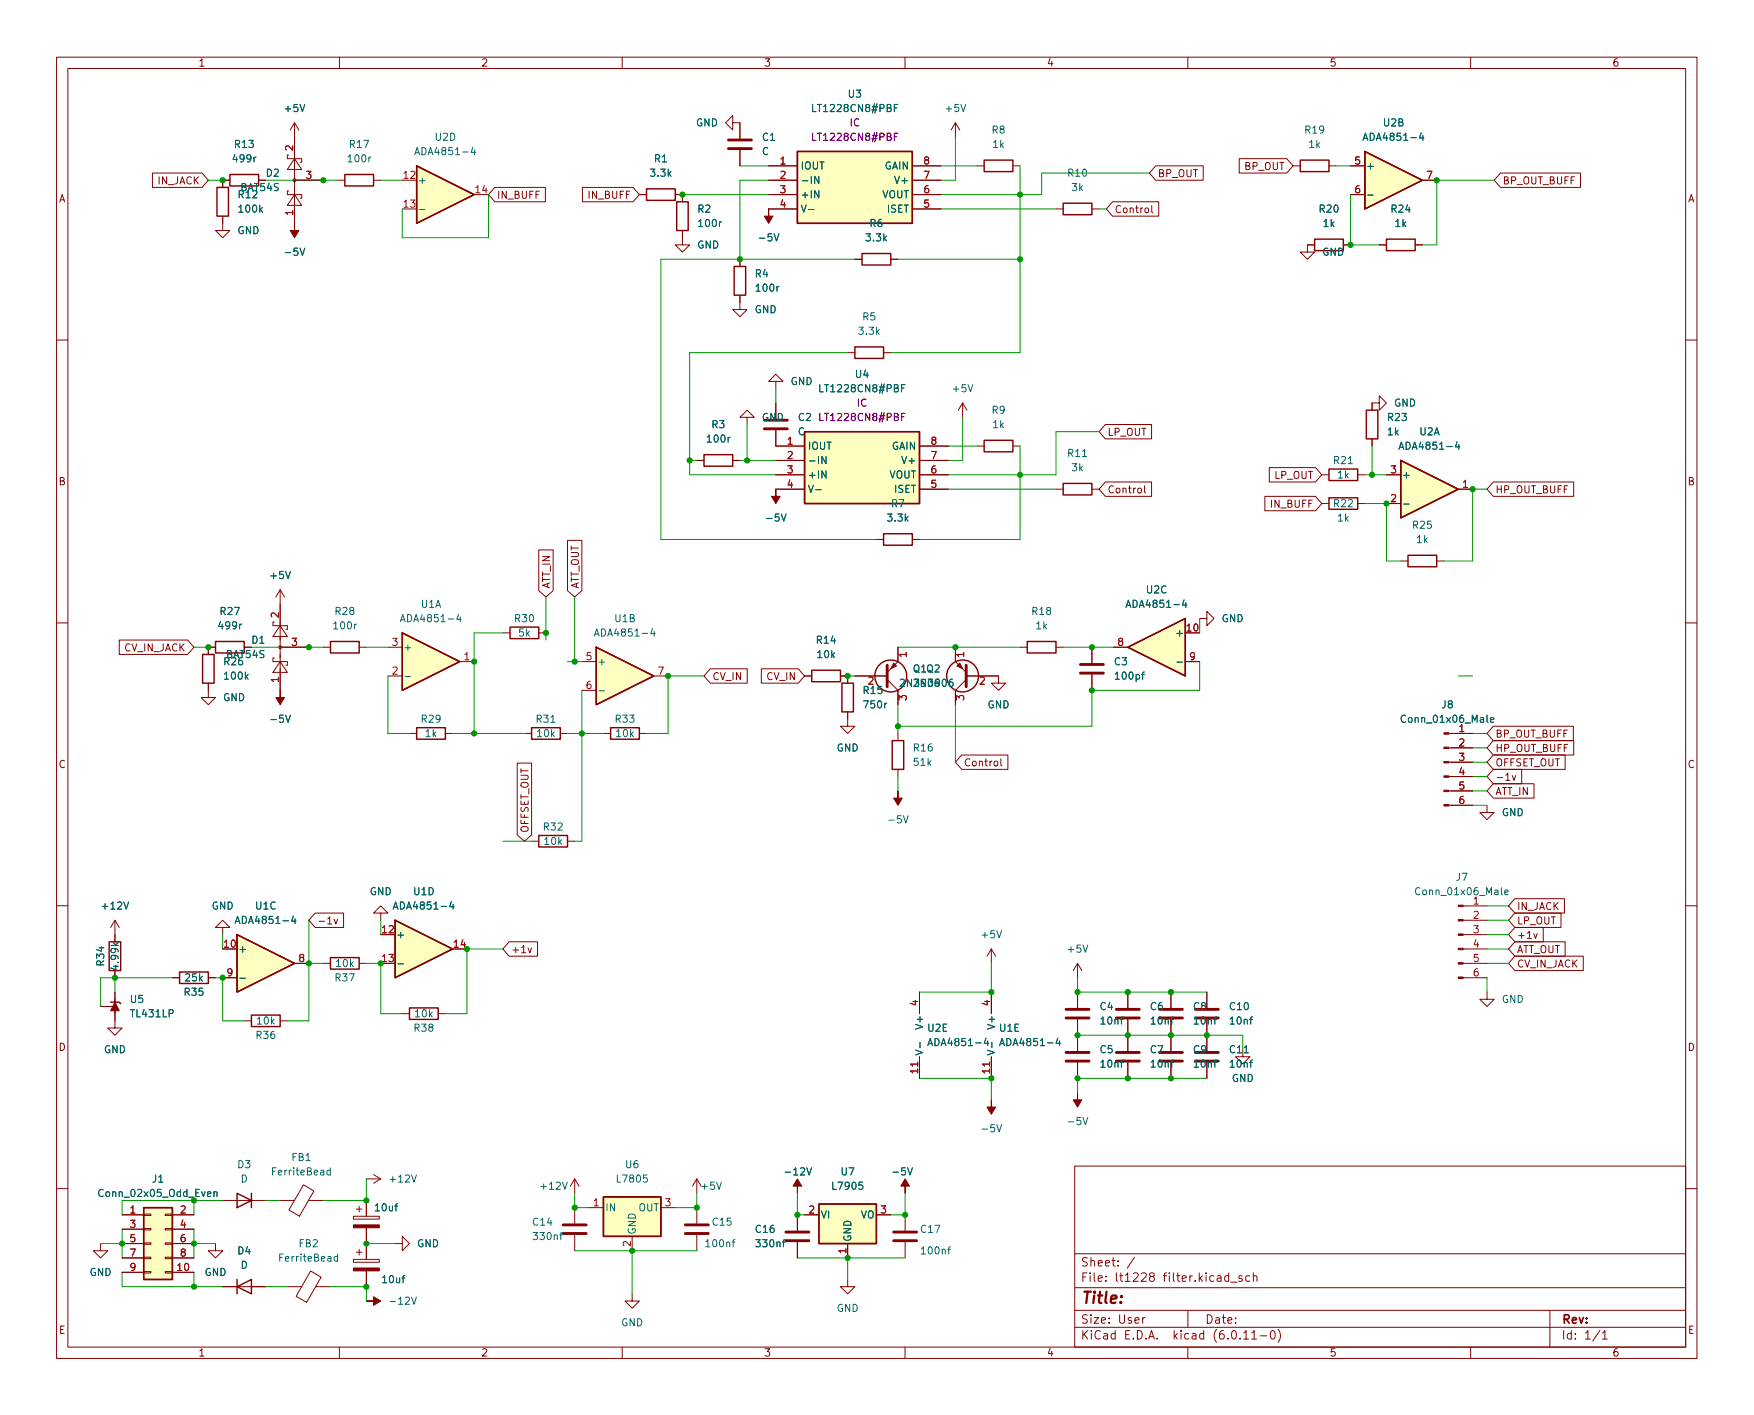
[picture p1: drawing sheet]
<svg xmlns="http://www.w3.org/2000/svg" width="310mm" height="250mm" viewBox="0 0 310 250" stroke-linecap="round" stroke-linejoin="round" font-family="sans-serif">
<g fill="none" stroke="#840000" stroke-width=".18">
<path d="M10 10.1h290v230h-290zM12 12.1h286v226h-286zM60 10.1v2M110 10.1v2M160 10.1v2M210 10.1v2M260 10.1v2M26.9 30.6h8.8l1.1 1.3-1.1 1.2h-8.8zM39.4 38.2v2.5h1.2l-1.2 1.3-1.3-1.3h1.3M40.6 31.9h-1.2v1.2M45.7 31.9h1.3M51.1 33.8h-.3v.6h2.5v.6h-.2"/>
<path d="M51.1 27.4h-.3v.6h2.5v.7h-.2M52.1 34.4l1.2 1.9h-2.5zM52.1 28l1.2 2h-2.5zM52.1 31.9h5M52.1 21.7l-.8 1.3M52.1 21.7v17.8M52.1 21.7l.7 1.3M59.7 31.9h1.3M66 31.9h1.3M71.1 31.9h2.6M71.1 36.9h2.6M83.8 34.4h2.6"/>
<path d="M87.5 33.1h8.9v2.6h-8.9l-1.1-1.3zM103 33.1h8.9l1.1 1.3-1.1 1.3h-8.9zM113 34.4h1.3M119.4 34.4h1.2v1.3M129.5 21.7v-1.3l-1.2 1.3 1.2 1.3v-1.3h1.3v2.8M130.8 26.5v2.8M135.9 34.4h5.1M135.9 29.3h5.1M135.9 31.9h5.1M135.9 36.9h5.1M161.3 34.4h5.1M161.3 29.3h5.1"/>
<path d="M161.3 31.9h5.1M161.3 36.9h5.1M168.9 21.7v2.5M168.9 21.7l-.8 1.3M168.9 21.7l.8 1.3M172.7 29.3h1.3M179.1 29.3h1.2M186.7 36.9h1.3M193 36.9h1.3M196.7 35.7h8.2v2.5h-8.2l-1.1-1.3zM203.6 36.3v1.1l.2 .2M204.3 29.3h8.4v2.6h-8.4l-1.1-1.3z"/>
<path d="M219.1 28h8.4l1.1 1.3-1.1 1.3h-8.4zM228.6 29.3h1.3M234.9 29.3h1.3M238.8 34.4h2.5M238.8 29.3h2.5M251.5 31.9h2.5M265.3 30.6h14.1v2.5h-14.1l-1.1-1.2zM120.6 40.7v2.6h1.3l-1.3 1.3-1.2-1.3h1.2M130.8 52.2v2.5h1.3l-1.3 1.3-1.3-1.3h1.3M130.8 45.8v1.3M151.1 45.8h1.3M157.5 45.8h1.2"/>
<path d="M232.4 43.3h-1.3v1.3h1.3l-1.3 1.2-1.2-1.2h1.2M237.5 43.3h1.3M243.8 43.3h1.3M250.2 43.3h1.3M10 60.1h2M132.1 73.8h1.2l-1.2-1.3-1.3 1.3h1.3v1.2M137.2 67.4h1.2l-1.2-1.3-1.3 1.3h1.3v1.3M137.2 76.1v2.7h5M137.2 71.2v2.8M149.9 62.3h1.2M156.2 62.3h1.3M162.6 78.8h5"/>
<path d="M170.2 71.2l-.8 1.3M170.2 71.2v2.6M170.2 71.2l.7 1.3M172.7 78.8h1.3M179.1 78.8h1.2M195.4 75h8.2v2.6h-8.2l-1.1-1.3zM242.6 77.6v1.2M243.8 71.2v1.3l1.3-1.3-1.3-1.2v1.2h-1.2v1.3M298 60.1h2M95.2 97.2h2.6v7.2l-1.3 1.1-1.3-1.1zM100.3 95.5h2.6v8.9l-1.3 1.1-1.3-1.1zM123.2 81.4h1.3"/>
<path d="M129.5 81.4h1.3M137.2 81.4h5M137.2 86.5h5M137.2 83.9h5M154.9 95.4h1.3M161.3 95.4h1.3M162.6 81.4h5M162.6 86.5h5M162.6 83.9h5M186.7 86.5h1.3M193 86.5h1.3M195.4 85.2h8.2v2.5h-8.2l-1.1-1.2z"/>
<path d="M202.3 85.9v1.1l.2 .1M223.6 87.7h9l1.1 1.3-1.1 1.3h-9zM224.4 82.7h8.2l1.1 1.2-1.1 1.3h-8.2zM233.7 89h1.2M233.7 83.9h1.2M240 89h1.3M240 83.9h1.3M245.1 89h2.5M245.1 83.9h2.5M247.6 99.2h1.3M254 99.2h1.3M257.8 86.5h2.5"/>
<path d="M264 85.2h14.2v2.5h-14.2l-1.1-1.2zM10 110.1h2M21.1 113.1h12.1l1.1 1.3-1.1 1.3h-12.1zM38.1 114.4h-1.3v1.3M43.2 114.4h1.2M48.5 116.3h-.2v.6h2.5v.7h-.3M48.5 110h-.2v.6h2.5v.6h-.3M49.5 116.9l1.3 2h-2.5zM49.5 110.6l1.3 1.9h-2.5zM49.5 114.4h5.1M49.5 104.2l-.7 1.3M49.5 104.2v17.8"/>
<path d="M49.5 104.2l.8 1.3M57.1 114.4h1.3M63.5 114.4h1.3M68.6 119.5h2.5M68.6 114.4h2.5M81.3 116.9h2.5M88.9 111.9h1.3M95.2 111.9h1.3M102.9 116.9h2.5M115.6 119.5h2.5M125.6 118.2h6.5v2.6h-6.5l-1.1-1.3zM134.6 118.2h6.5l1.1 1.3-1.1 1.3h-6.5z"/>
<path d="M142.2 119.5h1.3M148.6 119.5h1.3v1.3M151.1 119.5h5.7M158.7 114.4v2.5l-1.9 2M168.9 114.4v2.5l1.9 2M170.8 119.5h5.7v1.3h1.3l-1.3 1.2-1.2-1.2h1.2M180.3 114.4h1.3M186.7 114.4h1.3M193 114.4v2.8M193 119.2v2.8M196.8 114.4h2.6M209.5 116.9h2.6"/>
<path d="M209.5 111.9h2.6M212.1 109.3h1.3v-1.2l1.2 1.2-1.2 1.3v-1.3M298 110.1h2M36.8 120.8v2.5h1.3l-1.3 1.3-1.2-1.3h1.2M72.4 129.6h1.3M78.7 129.6h1.3M91.4 134.9h2.6v12.7l-1.3 1.1-1.3-1.1zM92.7 129.6h1.3M99.1 129.6h1.2M102.9 122h2.5M106.7 129.6h1.2M113 129.6h1.3"/>
<path d="M149.9 125.8v2.6h1.2l-1.2 1.2-1.3-1.2h1.3M156.8 120.1l1.9 1.9v2.6M158.7 129.6v1.3M158.7 136v1.3M170 133.5h8.2v2.5h-8.2l-1.1-1.3zM170.8 120.1l-1.9 1.9v2.6M176.9 134.1v1.1l.2 .2M256.1 129.6h4.2M256.1 139.8h4.2M256.1 137.3h4.2M256.1 134.7h4.2M256.1 132.2h4.2"/>
<path d="M264 133.5h12.7v2.5h-12.7l-1.1-1.3zM264 128.4h14.2v2.5h-14.2l-1.1-1.3zM264 130.9h14.2v2.6h-14.2l-1.1-1.3zM264 138.5h7.2v2.6h-7.2l-1.1-1.3zM264 136h5v2.5h-5l-1.1-1.2zM267.4 137.1l.3 .8 .3-.8M94 148.7h1.2M100.3 148.7h1.3M256.1 142.3h4.2M262.9 142.3v1.3h1.3l-1.3 1.3-1.3-1.3h1.3M267.8 158.9h8.8v2.5h-8.8l-1.1-1.3zM10 160.1h2"/>
<path d="M17.8 177.9h2.5M20.3 175.4v6.3h-1.3l1.3 1.3 1.3-1.3h-1.3M20.3 176.6v2.6M20.3 162.7l-.7 1.2M20.3 162.7v3.8M20.3 171.6v1.2M20.3 162.7l.8 1.2M30.5 172.8h1.2M36.8 172.8h1.3M39.4 163.9h1.2l-1.2-1.2-1.3 1.2h1.3v1.3M39.4 167.7h2.5M39.4 172.8h2.5"/>
<path d="M52.1 170.3h2.5M55.7 161.4h5v2.5h-5l-1.1-1.2zM57.1 170.3h1.3M59.1 162.5l.3 .8 .3-.8M63.5 170.3h1.3M67.3 161.4h1.3l-1.3-1.3-1.3 1.3h1.3v1.3M67.3 165.2h2.5M67.3 170.3h2.5M71.1 179.2h1.3M77.5 179.2h1.2M80 167.7h2.5M90 166.5h5v2.5h-5l-1.1-1.3z"/>
<path d="M93.4 167.6l.3 .8 .3-.8M162.6 175.4v3.8M175.3 167.7l-.8 1.3M175.3 167.7v2.6M175.3 175.4v3.8M175.3 167.7l.7 1.3M190.5 170.3l-.8 1.3M190.5 170.3v2.5M190.5 175.4v2.8M190.5 170.3l.8 1.3M199.4 175.4v2.8M207 175.4v2.8"/>
<path d="M213.4 175.4v2.8M258.7 160.1h4.2M258.7 165.2h4.2M258.7 170.3h4.2M258.7 167.7h4.2M258.7 172.8h4.2M258.7 162.7h4.2M262.9 175.4v1.2h1.3l-1.3 1.3-1.3-1.3h1.3M267.8 161.4h8.2v2.5h-8.2l-1.1-1.2zM267.8 163.9h5v2.6h-5l-1.1-1.3zM267.8 166.5h8.9v2.5h-8.9l-1.1-1.3zM267.8 169h12.1v2.6h-12.1l-1.1-1.3z"/>
<path d="M271.2 165l.3 .9 .3-.9M298 160.1h2M43.2 180.4h1.2M49.5 180.4h1.3M162.6 186.8v3.8M175.3 186.8v3.8M190.5 180.2v5.6M190.5 187.8v2.8M199.4 180.2v5.6M199.4 187.8v2.8M207 180.2v5.6M207 187.8v2.8"/>
<path d="M213.4 180.2v5.6M213.4 187.8v2.8M219.7 185.5v1.3h1.3l-1.3 1.3-1.3-1.3h1.3M10 210.1h2M17.8 219.8v1.3h1.2l-1.2 1.3-1.3-1.3h1.3M21.6 214.7h3.8M21.6 217.3h3.8M21.6 219.8h3.8M25.4 219.7h1.3v.2h-1.3zM25.4 217.2h1.3v.2h-1.3zM25.4 214.6h1.3v.3h-1.3zM29.2 219.7h1.3v.2h-1.3z"/>
<path d="M29.2 217.2h1.3v.2h-1.3zM29.2 214.6h1.3v.3h-1.3zM30.5 214.7h3.8M30.5 217.3h3.8M30.5 219.8h3.8M38.1 219.8v1.3h1.3l-1.3 1.3-1.3-1.3h1.3M39.4 212.2h7.6M49.5 212.2h2.6M53.6 209.4l1.9 1.1-2.6 4.5-1.8-1.1zM54.6 212.2h2.5M62.5 215h4.6v.5h-4.6zM63 213.7h1"/>
<path d="M63.5 213.2v1M64.8 212.2v2.8M64.8 217v5.6M64.8 208.4h2.5M66 207.6l1.3 .8M67.3 208.4l-1.3 .7M69.8 219.8h1.3v-1.3l1.3 1.3-1.3 1.3v-1.3M101.6 208.4v2.5M101.6 213.5v2.8M101.6 218.3v2.8M101.6 208.4l-.8 1.3M101.6 208.4l.8 1.3"/>
<path d="M104.1 213.5h2.6M111.8 218.5v2.6M116.8 213.5h2.6M123.2 208.4l-.8 1.3M123.2 208.4v2.5M123.2 213.5v2.8M123.2 218.3v2.8M123.2 208.4l.8 1.3M141 214.7v2.8M141 219.6v2.8M142.2 214.7h2.6M149.9 219.8v2.6"/>
<path d="M154.9 214.7h2.6M160 214.7v2.8M160 219.6v2.8M190 206.1h108v32h-108zM298 210.1h2M21.6 224.9h3.8M21.6 222.4h3.8M25.4 224.8h1.3v.2h-1.3zM25.4 222.2h1.3v.3h-1.3zM29.2 224.8h1.3v.2h-1.3zM29.2 222.2h1.3v.3h-1.3zM30.5 224.9h3.8"/>
<path d="M30.5 222.4h3.8M39.4 227.4h7.6M50.8 227.4h2.5M54.9 224.7l1.9 1.1-2.6 4.4-1.9-1.1zM55.8 227.4h2.6M60 238.1v2M62.5 222.6h4.6v.5h-4.6zM63 221.3h1M63.5 220.8v1M64.8 224.6v2.8M110 238.1v2M111.8 228.7v1.3h-1.3l1.3 1.2 1.2-1.2h-1.2"/>
<path d="M149.9 226.2v1.2h-1.3l1.3 1.3 1.2-1.3h-1.2M160 238.1v2M190 234.6h108M190 231.6h108M190 227.6h108M190 221.6h108M195.5 226.4v.1M195.5 225.6v.1M197.7 223.7v.1M197.7 222.9v.1M200.6 222.2l-1.3 2M203.5 225.6l-.3-.2 .1-.3 .2-.1 .4 .1 .2 .2-.1 .2-.6 .2-.2 .2 .1 .5 .2 .1 .4-.1 .2-.2-.1-.4-.2-.2"/>
<path d="M210 238.1v2M210 231.6v3M220.9 225.6l-.4-.1-.3 .3v.4l.2 .2h.5M221.6 225.6l.2-.1 .4 .1v.9M221.6 225v1.5M224.8 235.3l.1-.1a.81 .81 0 0 1 .6 .6 .81 .81 0 0 1-.3 .8l-.1 .1a.81 .81 0 0 1-.6-.6 .81 .81 0 0 1 .3-.8zM225.9 235a1.72 1.72 0 0 1 0 2.3M260 238.1v2M274 231.6v6.5M283.3 235.6l.4-.4v1.5M283.3 236.7h.9"/>
</g>
<g fill="none" stroke="#840000" stroke-width=".25">
<path d="M38.4 33.1h2v5.1h-2zM40.6 30.8h5.1v2.1h-5.1zM61 30.8h5v2.1h-5zM73.7 29.3l10.1 5.1-10.1 5.1zM114.3 33.4h5.1v2h-5.1zM119.6 35.7h2.1v5h-2.1zM141 26.8h20.3v12.7h-20.3zM174 28.3h5.1v2h-5.1zM188 35.9h5v2.1h-5zM229.9 28.3h5v2h-5zM241.3 26.8l10.2 5.1-10.2 5zM129.8 47.1h2v5.1h-2z"/>
<path d="M152.4 44.8h5.1v2h-5.1zM232.4 42.3h5.1v2h-5.1zM245.1 42.3h5.1v2h-5.1zM142.2 76.3h20.4v12.7h-20.4zM151.1 61.3h5.1v2.1h-5.1zM174 77.8h5.1v2.1h-5.1zM241.6 72.5h2v5.1h-2zM124.5 80.4h5v2h-5zM156.2 94.3h5.1v2.1h-5.1zM188 85.5h5v2h-5zM234.9 82.9h5.1v2h-5.1zM234.9 88h5.1v2h-5.1z"/>
<path d="M247.6 81.4l10.2 5.1-10.2 5zM248.9 98.2h5.1v2h-5.1zM35.8 115.7h2v5.1h-2zM38.1 113.4h5.1v2h-5.1zM58.4 113.4h5.1v2h-5.1zM71.1 111.9l10.2 5-10.2 5.1zM90.2 110.9h5v2h-5zM105.4 114.4l10.2 5.1-10.2 5.1zM143.5 118.5h5.1v2h-5.1zM181.6 113.4h5.1v2h-5.1zM199.4 114.4l10.1-5.1v10.2zM73.7 128.6h5v2.1h-5z"/>
<path d="M94 128.6h5.1v2.1h-5.1zM107.9 128.6h5.1v2.1h-5.1zM148.8 120.8h2.1v5h-2.1zM157.7 130.9h2.1v5.1h-2.1zM95.2 147.7h5.1v2h-5.1zM19.3 166.5h2v5.1h-2zM19.6 177.1h1.5l.2 .3M31.7 171.8h5.1v2h-5.1zM41.9 165.2l10.2 5.1-10.2 5.1zM44.4 179.4h5.1v2.1h-5.1zM58.4 169.3h5.1v2h-5.1zM69.8 162.7l10.2 5-10.2 5.1z"/>
<path d="M72.4 178.2h5.1v2h-5.1zM25.4 213.5h5.1v12.7h-5.1zM41.9 210.9l2.5 1.3-2.5 1.3zM44.4 210.9v2.6M106.7 211.6h10.1v6.9h-10.1zM144.8 212.8h10.1v7h-10.1zM41.9 227.4l2.5-1.2v2.5zM41.9 226.2v2.5"/>
<circle cx="157.5" cy="119.5" r="2.82"/>
<circle cx="170.2" cy="119.5" r="2.82"/>
</g>
<g fill="#ffffc2" stroke="#ffffc2" stroke-width=".18">
<path d="M105.4 114.4l10.2 5.1-10.2 5.1z"/>
<path d="M141 26.8h20.3v12.7h-20.3z"/>
<path d="M144.8 212.8h10.1v7h-10.1z"/>
<path d="M199.4 114.4l10.1-5.1v10.2z"/>
<path d="M106.7 211.6h10.1v6.9h-10.1z"/>
<path d="M69.8 162.7l10.2 5-10.2 5.1z"/>
<path d="M25.4 213.5h5.1v12.7h-5.1z"/>
<path d="M247.6 81.4l10.2 5.1-10.2 5z"/>
<path d="M73.7 29.3l10.1 5.1-10.1 5.1z"/>
<path d="M142.2 76.3h20.4v12.7h-20.4z"/>
<path d="M71.1 111.9l10.2 5-10.2 5.1z"/>
<path d="M241.3 26.8l10.2 5.1-10.2 5z"/>
<path d="M41.9 165.2l10.2 5.1-10.2 5.1z"/>
</g>
<g fill="none" stroke="#006464" stroke-width=".18">
<path d="M53 18.5l.5 1.2 .4-1.2M158.1 19.1h.4M158.7 18.5h-.6v1.2M169.9 18.5l.4 1.2 .4-1.2M45.3 27.8l-.4 .2M46 37l.4 .5M46.4 36.7l-.5 .4M65.6 27.8l-.4 .2M74.2 37h.9M83.6 26l-.3 .9h.8M83.9 26.5v.9M127.6 39.2l-.4 .2"/>
<path d="M142.9 37h1M144.8 31.2v1.2l-.8-1.2v1.2M241.8 34.5h1M251.2 23.5l-.3 .9h.8M251.6 24v.8M53 43.9l.5 1.2 .4-1.2M136.9 41.3l.4 1.3 .4-1.3M137.7 50.6l-.3 .3M129.1 77.3l-.4 .2M159.4 68.6h.4M160 68h-.6v1.3M171.1 68l.5 1.3 .4-1.3"/>
<path d="M257.6 78.1l-.3 .9h.8M257.9 78.6v.8M138.1 90.9l.5 1.2 .4-1.2M144.2 86.6h1M146 80.7v1.3l-.7-1.3v1.3M191.4 80.7h.7M238.4 82h.7M248.2 89.1h.9M42.7 110.3l-.3 .3M43.5 119.6l.4 .5M43.9 119.2l-.5 .5M50.5 101l.4 1.3 .4-1.3"/>
<path d="M63 110.3l-.3 .3M71.6 119.6h1M81.1 108.6l-.3 .9h.8M81.4 109.1v.8M115.4 111.1l-.3 .9h.7M115.7 111.6v.8M201.8 119.2h.5M202.3 118.8l-.3 .2v1.1M208.1 117h.9M209.3 106l-.3 .9h.8M209.6 106.5v.9M50.5 126.4l.4 1.3 .4-1.3"/>
<path d="M97.4 127.7h.7M105.9 122.1h1M156.8 124.3l-.4 .2M168.4 120.1h-.4a.85 .85 0 0 0 0 1.2l.4-.1 .1-.4-.2-.3-.4 .1-.1 .2M262.9 126.4v1.1l.2 .2M263.5 127.3l.6-.2-.1-.2-.3-.1-.2 .2 .1 .6h.4M21.9 159.4l.4 1.3 .4-1.3M79.8 159.4l-.3 .9h.8M80.1 159.9v.8M159.7 144.2l.4 1.3 .5-1.3M265.4 156.9v1.1l.2 .2M266 157.7l.6-.1v-.2l-.4-.1-.2 .2 .1 .6h.5"/>
<path d="M20 166.6l.5 .5M20.9 166.6l-.5 .4M29.9 179.1h.6l.1-.2v-.3l-.7-.1v1.3M42.4 172.9h1M51.9 161.9l-.3 .9h.7M52.2 162.4v.8M70.4 170.4h.9M176.2 164.5l.5 1.3 .4-1.3M191.5 167.1l.4 1.2 .4-1.2M198.6 179.8l-.3 .1v1.1M207.5 179.8l-.4 .1v1.1M215.1 179.8l-.3 .1v1.1"/>
<path d="M221.4 179.8l-.3 .1v1.1M162.7 184.2v1M174.3 183.5l-.3 .9h.8M174.6 184v.8M175.4 184.2v1M176.2 198.8l.5 1.3 .4-1.3M187 183.5l-.3 .9h.8M187.3 184v.8M191.5 197.5l.4 1.3 .4-1.3M198.1 187.8h.5M198.1 180.2h.5M198.6 187.4l-.3 .2v1"/>
<path d="M207 187.8h.5M207 180.2h.5M207.5 187.4l-.4 .2v1M214.6 187.8h.5M214.6 180.2h.5M215.1 187.4l-.3 .2v1M220 186.1h.7M220.9 187.8h.5M220.9 180.2h.5M221.4 187.4l-.3 .2v1M36.7 211.1l.6-.1-.1-.3h-.3l-.2 .1v.6h.5M37.8 210.8l.2-.1h.3l.1 .8"/>
<path d="M37.8 210.7v.8M58.4 206.9l-.4-.1-.2 .3 .1 .5h.5M58.4 206.4v1.3M69.8 213.2h.5M70.3 212.8l-.3 .2v1M72.8 207.7l.4 1.3 .4-1.3M99 218.3h.4M99.4 217.9l-.3 .1v1.1M99.4 209l.5 1.2 .4-1.2M114.4 207.7h-.6l-.1 .6 .2-.1h.4l.2 .2-.1 .4-.2 .2-.5-.2M126.7 209l.4 1.2 .4-1.2M129.4 219.5h.5"/>
<path d="M129.9 219.1l-.3 .2v1.1M138.3 219.5h.5M138.8 219.1l-.3 .2v1.1M142.6 206.4l.4 1.3 .5-1.3M152.5 209h-.6l-.1 .6 .2-.2 .4 .1 .2 .2-.1 .4-.2 .1-.5-.1M160.5 206.4l.4 1.3 .4-1.3M59.7 222.1h-.4l-.2 .2 .1 .6h.5M59.7 221.7v1.2M71.1 225.9h.5M71.6 225.5l-.3 .2v1M72.8 229.3l.4 1.3 .4-1.3M167.5 220.8h.5"/>
<path d="M168 220.4l-.3 .2v1.1"/>
</g>
<g fill="#840000" stroke="#840000" stroke-width=".18">
<path d="M137.2 86.5v1.2h.7l-.7 1.3-.8-1.3h.8z"/>
<path d="M169.2 117.7l.5-.5 .5 1z"/>
<path d="M160 208.4l.8 1.3h-.8v1.2v-1.2h-.7z"/>
<path d="M158 117.2l.5 .5-1 .5z"/>
<path d="M158.7 139.8v1.3h.8l-.8 1.2-.7-1.2h.7z"/>
<path d="M141 208.4l.7 1.3h-.7v1.2v-1.2h-.8z"/>
<path d="M190.5 193.1v1.3h.8l-.8 1.3-.8-1.3h.8z"/>
<path d="M175.3 194.4v1.3h.7l-.7 1.3-.8-1.3h.8z"/>
<path d="M255.3 142.2h.8v.3h-.8z"/>
<path d="M255.3 139.7h.8v.2h-.8z"/>
<path d="M255.3 137.1h.8v.3h-.8z"/>
<path d="M255.3 134.6h.8v.3h-.8z"/>
<path d="M255.3 132.1h.8v.2h-.8z"/>
<path d="M255.3 129.5h.8v.3h-.8z"/>
<path d="M135.9 36.9v1.3h.8l-.8 1.3-.8-1.3h.8z"/>
<path d="M257.8 172.7h.9v.3h-.9z"/>
<path d="M257.8 170.2h.9v.2h-.9z"/>
<path d="M257.8 167.6h.9v.3h-.9z"/>
<path d="M257.8 165.1h.9v.2h-.9z"/>
<path d="M257.8 162.5h.9v.3h-.9z"/>
<path d="M257.8 160h.9v.3h-.9z"/>
<path d="M62.5 224.1h4.6v.5h-4.6z"/>
<path d="M64.8 230h1.2v-.8l1.3 .8-1.3 .7v-.7z"/>
<path d="M62.5 216.5h4.6v.5h-4.6z"/>
<path d="M20.3 177.1l.8 1.6h-1.5z"/>
<path d="M52.1 39.5v1.2h.7l-.7 1.3-.8-1.3h.8z"/>
<path d="M49.5 122v1.3h.8l-.8 1.3-.7-1.3h.7z"/>
<circle cx="52.1" cy="31.9" r=".25"/>
<circle cx="49.5" cy="114.4" r=".25"/>
</g>
<g fill="none" stroke="#840000" stroke-width=".51">
<path d="M128.8 26.3h4M128.8 24.7h4M135.1 75.8h4.1M135.1 74.3h4.1M156.8 117.6v3.8M170.8 117.6v3.8M191 119h4.1M191 117.5h4.1M188.5 179.9h4M188.5 178.4h4M197.4 179.9h4M197.4 178.4h4"/>
<path d="M205 179.9h4M205 178.4h4M211.3 179.9h4.1M211.3 178.4h4.1M188.5 187.6h4M188.5 186h4M197.4 187.6h4M197.4 186h4M205 187.6h4M205 186h4M211.3 187.6h4.1M211.3 186h4.1"/>
<path d="M99.6 218h4M99.6 216.5h4M121.2 218h4M121.2 216.5h4M138.9 219.3h4.1M138.9 217.8h4.1M158 219.3h4.1M158 217.8h4.1"/>
</g>
<path d="M153.6 119.8l.5-.1 .3 .3-.8 1h.8M160.2 115.7h-1.3l.4 .3M170.4 115.7h-1.3l.4 .3M173.3 119.8l.5-.1 .2 .3-.8 1h.8M158.9 123.7v-.8l.5 .5 .1-.4h.6l.1 .2-.1 .5M169.1 123.7v-.8l.5 .5 .1-.4h.6l.1 .2-.1 .5M162.2 187.7v.8M174.9 187.7v.8" fill="none" stroke="#a90000" stroke-width=".18"/>
<path d="M158.1 24.1h.4M158.7 23.5h-.6v1.3M159.4 73.7h.4M160 73.1h-.6v1.2" fill="none" stroke="#840084" stroke-width=".18"/>
<g fill="none" stroke="#009600" stroke-width=".18">
<path d="M36.8 31.9h2.6M47 31.9h12.7M67.3 31.9h3.8M86.4 34.4v7.6h-15.3v-5.1M120.6 34.4h15.3M130.8 29.3h5.1M135.9 31.9h-5.1v13.9M166.4 29.3h6.3M166.4 36.9h20.3M168.9 24.2v7.7h-2.5M180.3 29.3v33h-22.8M194.3 36.9h1.3"/>
<path d="M203.2 30.6h-19.1v3.8h-17.7M236.2 29.3h2.6M238.8 34.4v8.9h5M264.2 31.9h-10.2v11.4h-2.5M151.1 45.8h-34.3v49.6h38.1M158.7 45.8h21.6M132.1 75v6.4M137.2 68.7v2.5M149.9 62.3h-28v21.6h15.3M167.6 78.8h5.1M170.2 73.8v7.6h-2.6M180.3 78.8v16.6h-17.7"/>
<path d="M194.3 76.3h-7.6v7.6h-19.1M242.6 78.8v5.1M121.9 81.4h1.3M130.8 81.4h6.4M167.6 86.5h19.1M241.3 83.9h3.8M241.3 89h3.8v10.2h2.5M262.9 86.5h-2.6v12.7h-5M34.3 114.4h2.5M44.4 114.4h12.7M64.8 114.4h3.8M68.6 119.5v10.1h3.8"/>
<path d="M88.9 111.9h-5.1v17.7M96.5 105.5v7.6M100.3 116.9h2.6M101.6 105.5v11.4M124.5 119.5h-6.4v10.1h-3.8M149.9 119.5h1.2M158.7 114.4h21.6M188 114.4h8.8M212.1 116.9v5.1h-19.1v6.4h-34.3M212.1 109.3v2.6M257.8 119.5h2.5M80 129.6h12.7"/>
<path d="M100.3 129.6h6.4M102.9 122v26.7h-1.3M158.7 124.6v5M158.7 137.3v2.5M168.9 124.6v10.1M260.3 129.6h2.6M260.3 132.2h2.6M260.3 134.7h2.6M260.3 139.8h2.6M260.3 137.3h2.6M88.9 148.7h5.1M260.3 142.3h2.6"/>
<path d="M20.3 172.8v2.6M30.5 172.8h-12.7v5.1M38.1 172.8h1.3v7.6h3.8M39.4 165.2v2.5M54.6 170.3h2.5M54.6 162.7v17.7h-3.8M64.8 170.3h2.5v8.9h3.8M67.3 162.7v2.5M88.9 167.7h-6.4v11.5h-3.8M175.3 170.3v5.1h-12.7M190.5 172.8v2.6h22.9M262.9 170.3h3.8"/>
<path d="M262.9 162.7h3.8M262.9 167.7h3.8M262.9 160.1h3.8M262.9 165.2h3.8M262.9 172.8v2.6M162.6 190.6h12.7v3.8M190.5 183h29.2v2.5M213.4 190.6h-22.9v2.5M17.8 219.8h3.8M21.6 217.3v5.1M34.3 212.2v2.5M34.3 217.3v5.1"/>
<path d="M34.3 219.8h3.8M39.4 212.2h-17.8v2.5M47 212.2h2.5M64.8 208.4v3.8h-7.7M64.8 219.8h5M101.6 210.9v2.6h2.5M123.2 210.9v2.6h-3.8M141 210.9v3.8h1.2M160 210.9v3.8h-2.5M21.6 224.9v2.5h17.8M34.3 224.9v2.5M47 227.4h3.8"/>
<path d="M58.4 227.4h6.4v2.6M101.6 221.1h21.6M111.8 221.1v7.6M141 222.4h19M149.9 222.4v3.8"/>
</g>
<g fill="#009600" stroke="#009600" stroke-width=".18">
<circle cx="101.6" cy="116.9" r=".46"/>
<circle cx="96.5" cy="111.9" r=".46"/>
<circle cx="118.1" cy="119.5" r=".46"/>
<circle cx="102.9" cy="129.6" r=".46"/>
<circle cx="64.8" cy="219.8" r=".46"/>
<circle cx="101.6" cy="213.5" r=".46"/>
<circle cx="123.2" cy="213.5" r=".46"/>
<circle cx="82.5" cy="167.7" r=".46"/>
<circle cx="21.6" cy="219.8" r=".46"/>
<circle cx="34.3" cy="219.8" r=".46"/>
<circle cx="34.3" cy="227.4" r=".46"/>
<circle cx="64.8" cy="227.4" r=".46"/>
<circle cx="64.8" cy="212.2" r=".46"/>
<circle cx="54.6" cy="114.4" r=".46"/>
<circle cx="83.8" cy="129.6" r=".46"/>
<circle cx="83.8" cy="116.9" r=".46"/>
<circle cx="57.1" cy="31.9" r=".46"/>
<circle cx="36.8" cy="114.4" r=".46"/>
<circle cx="39.4" cy="31.9" r=".46"/>
<circle cx="39.4" cy="172.8" r=".46"/>
<circle cx="54.6" cy="170.3" r=".46"/>
<circle cx="67.3" cy="170.3" r=".46"/>
<circle cx="20.3" cy="172.8" r=".46"/>
<circle cx="190.5" cy="190.6" r=".46"/>
<circle cx="190.5" cy="183" r=".46"/>
<circle cx="149.9" cy="222.4" r=".46"/>
<circle cx="141" cy="214.7" r=".46"/>
<circle cx="111.8" cy="221.1" r=".46"/>
<circle cx="175.3" cy="175.4" r=".46"/>
<circle cx="190.5" cy="175.4" r=".46"/>
<circle cx="160" cy="214.7" r=".46"/>
<circle cx="180.3" cy="83.9" r=".46"/>
<circle cx="180.3" cy="45.8" r=".46"/>
<circle cx="238.8" cy="43.3" r=".46"/>
<circle cx="242.6" cy="83.9" r=".46"/>
<circle cx="180.3" cy="34.4" r=".46"/>
<circle cx="254" cy="31.9" r=".46"/>
<circle cx="245.1" cy="89" r=".46"/>
<circle cx="213.4" cy="183" r=".46"/>
<circle cx="199.4" cy="183" r=".46"/>
<circle cx="199.4" cy="190.6" r=".46"/>
<circle cx="207" cy="183" r=".46"/>
<circle cx="207" cy="190.6" r=".46"/>
<circle cx="207" cy="175.4" r=".46"/>
<circle cx="199.4" cy="175.4" r=".46"/>
<circle cx="175.3" cy="190.6" r=".46"/>
<circle cx="260.3" cy="86.5" r=".46"/>
<circle cx="193" cy="114.4" r=".46"/>
<circle cx="193" cy="122" r=".46"/>
<circle cx="158.7" cy="128.4" r=".46"/>
<circle cx="149.9" cy="119.5" r=".46"/>
<circle cx="168.9" cy="114.4" r=".46"/>
<circle cx="130.8" cy="45.8" r=".46"/>
<circle cx="120.6" cy="34.4" r=".46"/>
<circle cx="132.1" cy="81.4" r=".46"/>
<circle cx="121.9" cy="81.4" r=".46"/>
</g>
<text font-size="2.8" fill="#840000" x="191" y="231">Title:</text>
<g font-size="2.1" fill="#840000">
<text x="191" y="227">File:</text>
<text x="191" y="224.3">Sheet:</text>
<text x="197.4" y="227">lt1228</text>
<text x="206.3" y="227">filter.kicad_sch</text>
<text x="191" y="237.2">KiCad</text>
<text x="191" y="234.4">Size:</text>
<text x="197.7" y="234.4">User</text>
<text x="198.7" y="237.2">E.D.A.</text>
<text x="207.6" y="237.2">kicad</text>
<text x="213" y="234.4">Date:</text>
<text x="214.8" y="237.2">(6.0.11-0)</text>
<text x="276" y="234.4">Rev:</text>
<text x="276" y="237.2">Id:</text>
<text x="280.1" y="237.2">1/1</text>
</g>
<g font-size="1.8" fill="#840000">
<text x="35" y="12.2">1</text>
<text x="85" y="12.2">2</text>
<text x="135" y="12.2">3</text>
<text x="185" y="12.2">4</text>
<text x="235" y="12.2">5</text>
<text x="285" y="12.2">6</text>
<text x="27.7" y="33">IN_JACK</text>
<text x="87.8" y="35.5">IN_BUFF</text>
<text x="103.8" y="35.5">IN_BUFF</text>
<text x="204.6" y="31.7">BP_OUT</text>
<text x="219.9" y="30.4">BP_OUT</text>
<text x="265.6" y="33">BP_OUT_BUFF</text>
<text x="10.4" y="36.2">A</text>
<text x="197" y="38.1">Control</text>
<text x="298.4" y="36.2">A</text>
<text x="195.7" y="77.4">LP_OUT</text>
<text x="10.3" y="86.2">B</text>
<text x="195.7" y="87.6">Control</text>
<text x="225.2" y="85">LP_OUT</text>
<text x="264.3" y="87.6">HP_OUT_BUFF</text>
<text x="298.3" y="86.2">B</text>
<text x="224.4" y="90.1">IN_BUFF</text>
<text x="97.6" y="104.1" transform="rotate(-90 97.6 104.1)">ATT_IN</text>
<text x="102.7" y="104.1" transform="rotate(-90 102.7 104.1)">ATT_OUT</text>
<text x="21.9" y="115.5">CV_IN_JACK</text>
<text x="125.9" y="120.6">CV_IN</text>
<text x="135.4" y="120.6">CV_IN</text>
<text x="264.3" y="130.8">BP_OUT_BUFF</text>
<text x="10.3" y="136.2">C</text>
<text x="170.3" y="135.8">Control</text>
<text x="264.3" y="135.8">OFFSET_OUT</text>
<text x="264.3" y="133.3">HP_OUT_BUFF</text>
<text x="298.3" y="136.2">C</text>
<text x="264.3" y="140.9">ATT_IN</text>
<text x="264.3" y="138.4">-1v</text>
<text x="93.8" y="147.3" transform="rotate(-90 93.8 147.3)">OFFSET_OUT</text>
<text x="268.1" y="161.2">IN_JACK</text>
<text x="56" y="163.8">-1v</text>
<text x="268.1" y="163.8">LP_OUT</text>
<text x="268.1" y="166.3">+1v</text>
<text x="90.3" y="168.9">+1v</text>
<text x="268.1" y="168.9">ATT_OUT</text>
<text x="268.1" y="171.4">CV_IN_JACK</text>
<text x="10.3" y="186.2">D</text>
<text x="298.3" y="186.2">D</text>
<text x="10.3" y="236.2">E</text>
<text x="298.3" y="236.2">E</text>
<text x="35" y="240.2">1</text>
<text x="85" y="240.2">2</text>
<text x="135" y="240.2">3</text>
<text x="185" y="240.2">4</text>
<text x="235" y="240.2">5</text>
<text x="285" y="240.2">6</text>
</g>
<g font-size="1.8" fill="#006464">
<text x="149.8" y="17.6">U3</text>
<text x="50.1" y="20.2">+5V</text>
<text x="123" y="22.7">GND</text>
<text x="143.3" y="20.2">LT1228CN8#PBF</text>
<text x="166.9" y="20.2">+5V</text>
<text x="175.2" y="24">R8</text>
<text x="230.5" y="24">R19</text>
<text x="244.4" y="22.7">U2B</text>
<text x="40.9" y="29.1">499r</text>
<text x="41.3" y="26.5">R13</text>
<text x="61.2" y="29.1">100r</text>
<text x="61.6" y="26.5">R17</text>
<text x="73.1" y="27.8">ADA4851-4</text>
<text x="76.8" y="25.3">U2D</text>
<text x="115.5" y="29.1">R1</text>
<text x="134.6" y="25.3">C1</text>
<text x="134.6" y="27.8">C</text>
<text x="175.3" y="26.5">1k</text>
<text x="231.2" y="26.5">1k</text>
<text x="240.8" y="25.3">ADA4851-4</text>
<text x="41.9" y="35.4">R12</text>
<text x="42.4" y="34.1">BAT54S</text>
<text x="46.9" y="31.6">D2</text>
<text x="73.8" y="32.9">+</text>
<text x="114.7" y="31.6">3.3k</text>
<text x="141.5" y="30.3">IOUT</text>
<text x="141.5" y="32.9">-IN</text>
<text x="141.5" y="35.4">+IN</text>
<text x="155.9" y="35.4">VOUT</text>
<text x="156.3" y="30.3">GAIN</text>
<text x="158" y="32.9">V+</text>
<text x="188.6" y="31.6">R10</text>
<text x="189.3" y="34.1">3k</text>
<text x="241.4" y="30.3">+</text>
<text x="41.9" y="38">100k</text>
<text x="41.9" y="41.8">GND</text>
<text x="123.2" y="38">R2</text>
<text x="123.2" y="40.5">100r</text>
<text x="141.5" y="38">V-</text>
<text x="153.6" y="40.5">R6</text>
<text x="156.7" y="38">ISET</text>
<text x="233" y="38">R20</text>
<text x="233.8" y="40.5">1k</text>
<text x="245.7" y="38">R24</text>
<text x="246.5" y="40.5">1k</text>
<text x="50.1" y="45.6">-5V</text>
<text x="123.2" y="44.3">GND</text>
<text x="133.9" y="43">-5V</text>
<text x="152.8" y="43">3.3k</text>
<text x="233.7" y="45.6">GND</text>
<text x="133.4" y="49.4">R4</text>
<text x="133.4" y="51.9">100r</text>
<text x="133.4" y="55.7">GND</text>
<text x="151.6" y="59.5">3.3k</text>
<text x="152.4" y="57">R5</text>
<text x="139.7" y="68.4">GND</text>
<text x="144.6" y="69.7">LT1228CN8#PBF</text>
<text x="151.1" y="67.2">U4</text>
<text x="168.2" y="69.7">+5V</text>
<text x="125.7" y="76.1">R3</text>
<text x="134.6" y="74.8">GND</text>
<text x="141" y="74.8">C2</text>
<text x="141" y="77.3">C</text>
<text x="175.2" y="73.5">R9</text>
<text x="175.3" y="76.1">1k</text>
<text x="245.1" y="74.8">R23</text>
<text x="245.1" y="77.3">1k</text>
<text x="246.4" y="72.2">GND</text>
<text x="250.8" y="77.3">U2A</text>
<text x="124.7" y="78.6">100r</text>
<text x="142.7" y="79.9">IOUT</text>
<text x="142.7" y="82.4">-IN</text>
<text x="157.6" y="79.9">GAIN</text>
<text x="159.2" y="82.4">V+</text>
<text x="188.6" y="81.1">R11</text>
<text x="189.3" y="83.7">3k</text>
<text x="235.6" y="82.4">R21</text>
<text x="247.1" y="79.9">ADA4851-4</text>
<text x="142.7" y="84.9">+IN</text>
<text x="142.7" y="87.5">V-</text>
<text x="157.2" y="84.9">VOUT</text>
<text x="158" y="87.5">ISET</text>
<text x="236.3" y="84.9">1k</text>
<text x="247.8" y="84.9">+</text>
<text x="135.1" y="92.6">-5V</text>
<text x="156.6" y="92.6">3.3k</text>
<text x="157.4" y="90">R7</text>
<text x="235.6" y="90">R22</text>
<text x="236.3" y="92.6">1k</text>
<text x="249.5" y="93.8">R25</text>
<text x="250.3" y="96.4">1k</text>
<text x="47.5" y="102.7">+5V</text>
<text x="74.3" y="107.8">U1A</text>
<text x="198.9" y="107.8">ADA4851-4</text>
<text x="202.5" y="105.3">U2C</text>
<text x="38.4" y="111.6">499r</text>
<text x="38.7" y="109.1">R27</text>
<text x="58.7" y="111.6">100r</text>
<text x="59" y="109.1">R28</text>
<text x="70.6" y="110.3">ADA4851-4</text>
<text x="90.8" y="110.3">R30</text>
<text x="91.5" y="112.9">5k</text>
<text x="104.9" y="112.9">ADA4851-4</text>
<text x="108.5" y="110.3">U1B</text>
<text x="182.2" y="109.1">R18</text>
<text x="183" y="111.6">1k</text>
<text x="207.7" y="112.9">+</text>
<text x="215.9" y="110.3">GND</text>
<text x="39.4" y="118">R26</text>
<text x="39.9" y="116.7">BAT54S</text>
<text x="44.4" y="114.2">D1</text>
<text x="71.2" y="115.4">+</text>
<text x="105.5" y="118">+</text>
<text x="144.1" y="114.2">R14</text>
<text x="144.3" y="116.7">10k</text>
<text x="161.3" y="119.2">Q1Q2</text>
<text x="196.9" y="118">C3</text>
<text x="39.4" y="124.3">GND</text>
<text x="39.4" y="120.5">100k</text>
<text x="152.4" y="123">R15</text>
<text x="152.4" y="125.6">750r</text>
<text x="158.8" y="121.8">2N3906</text>
<text x="161.3" y="121.8">2N3906</text>
<text x="174.5" y="125.6">GND</text>
<text x="196.9" y="120.5">100pf</text>
<text x="254.7" y="125.6">J8</text>
<text x="47.5" y="128.1">-5V</text>
<text x="74.3" y="128.1">R29</text>
<text x="75" y="130.7">1k</text>
<text x="94.6" y="128.1">R31</text>
<text x="94.7" y="130.7">10k</text>
<text x="108.6" y="128.1">R33</text>
<text x="108.7" y="130.7">10k</text>
<text x="247.4" y="128.1">Conn_01x06_Male</text>
<text x="147.8" y="133.2">GND</text>
<text x="161.3" y="133.2">R16</text>
<text x="161.3" y="135.7">51k</text>
<text x="95.9" y="147.2">R32</text>
<text x="96" y="149.7">10k</text>
<text x="156.7" y="145.9">-5V</text>
<text x="265.4" y="144.6">GND</text>
<text x="17.7" y="161.1">+12V</text>
<text x="37.4" y="161.1">GND</text>
<text x="45" y="161.1">U1C</text>
<text x="65.3" y="158.6">GND</text>
<text x="69.3" y="161.1">ADA4851-4</text>
<text x="72.9" y="158.6">U1D</text>
<text x="249.9" y="158.6">Conn_01x06_Male</text>
<text x="257.3" y="156.1">J7</text>
<text x="41.4" y="163.7">ADA4851-4</text>
<text x="70" y="166.2">+</text>
<text x="173.2" y="166.2">+5V</text>
<text x="18.8" y="170.9" transform="rotate(-90 18.8 170.9)">R34</text>
<text x="21.3" y="171.7" transform="rotate(-90 21.3 171.7)">4.99k</text>
<text x="32.5" y="173.8">25k</text>
<text x="42" y="168.8">+</text>
<text x="59" y="173.8">R37</text>
<text x="59.2" y="171.3">10k</text>
<text x="188.5" y="168.8">+5V</text>
<text x="22.9" y="177.7">U5</text>
<text x="32.4" y="176.4">R35</text>
<text x="194.3" y="178.9">C4</text>
<text x="203.2" y="178.9">C6</text>
<text x="210.8" y="178.9">C8</text>
<text x="217.2" y="178.9">C10</text>
<text x="265.4" y="177.7">GND</text>
<text x="22.9" y="180.2">TL431LP</text>
<text x="45.1" y="184">R36</text>
<text x="45.2" y="181.5">10k</text>
<text x="73" y="182.7">R38</text>
<text x="73.1" y="180.2">10k</text>
<text x="163.6" y="182.1" transform="rotate(-90 163.6 182.1)">V+</text>
<text x="163.8" y="182.7">U2E</text>
<text x="163.8" y="185.3">ADA4851-4</text>
<text x="176.3" y="182.1" transform="rotate(-90 176.3 182.1)">V+</text>
<text x="176.5" y="182.7">U1E</text>
<text x="176.5" y="185.3">ADA4851-4</text>
<text x="194.3" y="181.5">10nf</text>
<text x="203.2" y="181.5">10nf</text>
<text x="210.8" y="181.5">10nf</text>
<text x="217.2" y="181.5">10nf</text>
<text x="18.3" y="186.5">GND</text>
<text x="163.6" y="186.7" transform="rotate(-90 163.6 186.7)">V-</text>
<text x="176.3" y="186.7" transform="rotate(-90 176.3 186.7)">V-</text>
<text x="194.3" y="186.5">C5</text>
<text x="194.3" y="189.1">10nf</text>
<text x="203.2" y="186.5">C7</text>
<text x="203.2" y="189.1">10nf</text>
<text x="210.8" y="186.5">C9</text>
<text x="210.8" y="189.1">10nf</text>
<text x="217.2" y="186.5">C11</text>
<text x="217.2" y="189.1">10nf</text>
<text x="217.7" y="191.6">GND</text>
<text x="173.2" y="200.5">-5V</text>
<text x="188.5" y="199.2">-5V</text>
<text x="26.8" y="209.4">J1</text>
<text x="41.9" y="206.9">D3</text>
<text x="42.5" y="209.4">D</text>
<text x="47.8" y="208.1">FerriteBead</text>
<text x="51.4" y="205.6">FB1</text>
<text x="68.6" y="209.4">+12V</text>
<text x="108.8" y="209.4">L7805</text>
<text x="110.4" y="206.9">U6</text>
<text x="138.4" y="208.1">-12V</text>
<text x="148.5" y="208.1">U7</text>
<text x="157.5" y="208.1">-5V</text>
<text x="66" y="214.5">10uf</text>
<text x="95.3" y="210.7">+12V</text>
<text x="106.9" y="214.5">IN</text>
<text x="112.8" y="214.5">OUT</text>
<text x="123.7" y="210.7">+5V</text>
<text x="145" y="215.8">VI</text>
<text x="146.9" y="210.7">L7905</text>
<text x="152.1" y="215.8">VO</text>
<text x="52.7" y="220.8">FB2</text>
<text x="73.7" y="220.8">GND</text>
<text x="94" y="217">C14</text>
<text x="94" y="219.6">330nf</text>
<text x="112.8" y="218.3" transform="rotate(-90 112.8 218.3)">GND</text>
<text x="124.5" y="220.8">100nf</text>
<text x="125.7" y="217">C15</text>
<text x="133.4" y="218.3">C16</text>
<text x="133.4" y="220.8">330nf</text>
<text x="150.9" y="219.6" transform="rotate(-90 150.9 219.6)">GND</text>
<text x="162.6" y="218.3">C17</text>
<text x="15.8" y="225.9">GND</text>
<text x="36.1" y="225.9">GND</text>
<text x="41.9" y="222.1">D4</text>
<text x="42.5" y="224.6">D</text>
<text x="49.1" y="223.4">FerriteBead</text>
<text x="67.3" y="227.2">10uf</text>
<text x="162.6" y="222.1">100nf</text>
<text x="68.6" y="231">-12V</text>
<text x="147.8" y="232.3">GND</text>
<text x="109.7" y="234.8">GND</text>
</g>
<g font-size="1.8" fill="#840084">
<text x="150.1" y="22.7">IC</text>
<text x="143.3" y="25.3">LT1228CN8#PBF</text>
<text x="144.6" y="74.8">LT1228CN8#PBF</text>
<text x="151.4" y="72.2">IC</text>
</g>
<g font-size="1.8" fill="#a90000">
<text x="51.8" y="26.8" transform="rotate(-90 51.8 26.8)">2</text>
<text x="137.7" y="29.1">1</text>
<text x="163.1" y="29.1">8</text>
<text x="239.3" y="29.1">5</text>
<text x="53.9" y="31.6">3</text>
<text x="71.1" y="31.6">12</text>
<text x="83.8" y="34.1">14</text>
<text x="137.7" y="31.6">2</text>
<text x="137.7" y="34.1">3</text>
<text x="163.1" y="34.1">6</text>
<text x="163.1" y="31.6">7</text>
<text x="239.3" y="34.1">6</text>
<text x="252" y="31.6">7</text>
<text x="51.8" y="38.3" transform="rotate(-90 51.8 38.3)">1</text>
<text x="71.1" y="36.7">13</text>
<text x="137.7" y="36.7">4</text>
<text x="163.1" y="36.7">5</text>
<text x="139" y="78.6">1</text>
<text x="139" y="81.1">2</text>
<text x="139" y="83.7">3</text>
<text x="164.4" y="83.7">6</text>
<text x="164.4" y="81.1">7</text>
<text x="164.4" y="78.6">8</text>
<text x="245.7" y="83.7">3</text>
<text x="139" y="86.2">4</text>
<text x="164.4" y="86.2">5</text>
<text x="245.7" y="88.8">2</text>
<text x="258.4" y="86.2">1</text>
<text x="49.3" y="109.4" transform="rotate(-90 49.3 109.4)">2</text>
<text x="209.5" y="111.6">10</text>
<text x="51.4" y="114.2">3</text>
<text x="69.2" y="119.2">2</text>
<text x="69.2" y="114.2">3</text>
<text x="81.9" y="116.7">1</text>
<text x="103.5" y="116.7">5</text>
<text x="116.2" y="119.2">7</text>
<text x="161" y="116.4" transform="rotate(-90 161 116.4)">1</text>
<text x="171.2" y="116.4" transform="rotate(-90 171.2 116.4)">1</text>
<text x="197.4" y="114.2">8</text>
<text x="210.1" y="116.7">9</text>
<text x="49.3" y="120.8" transform="rotate(-90 49.3 120.8)">1</text>
<text x="103.5" y="121.8">6</text>
<text x="257.8" y="129.4">1</text>
<text x="257.8" y="131.9">2</text>
<text x="257.8" y="134.5">3</text>
<text x="257.8" y="137">4</text>
<text x="257.8" y="139.6">5</text>
<text x="257.8" y="142.1">6</text>
<text x="260.3" y="159.9">1</text>
<text x="39.4" y="167.5">10</text>
<text x="67.3" y="165">12</text>
<text x="80" y="167.5">14</text>
<text x="260.3" y="162.4">2</text>
<text x="260.3" y="165">3</text>
<text x="260.3" y="167.5">4</text>
<text x="40" y="172.6">9</text>
<text x="52.7" y="170">8</text>
<text x="67.3" y="170">13</text>
<text x="260.3" y="170">5</text>
<text x="260.3" y="172.6">6</text>
<text x="162.3" y="178" transform="rotate(-90 162.3 178)">4</text>
<text x="175" y="178" transform="rotate(-90 175 178)">4</text>
<text x="162.3" y="190" transform="rotate(-90 162.3 190)">11</text>
<text x="175" y="190" transform="rotate(-90 175 190)">11</text>
<text x="22.8" y="214.5">1</text>
<text x="31.7" y="214.5">2</text>
<text x="104.7" y="213.2">1</text>
<text x="117.4" y="213.2">3</text>
<text x="142.8" y="214.5">2</text>
<text x="155.5" y="214.5">3</text>
<text x="22.8" y="217">3</text>
<text x="22.8" y="219.6">5</text>
<text x="31.7" y="217">4</text>
<text x="31.7" y="219.6">6</text>
<text x="111.5" y="220.5" transform="rotate(-90 111.5 220.5)">2</text>
<text x="149.6" y="221.8" transform="rotate(-90 149.6 221.8)">1</text>
<text x="22.8" y="222.1">7</text>
<text x="22.8" y="224.6">9</text>
<text x="31.1" y="224.6">10</text>
<text x="31.7" y="222.1">8</text>
</g>
<text font-size="1.8" fill="#009600" x="17.1" y="211.9">Conn_02x05_Odd_Even</text>
</svg>
